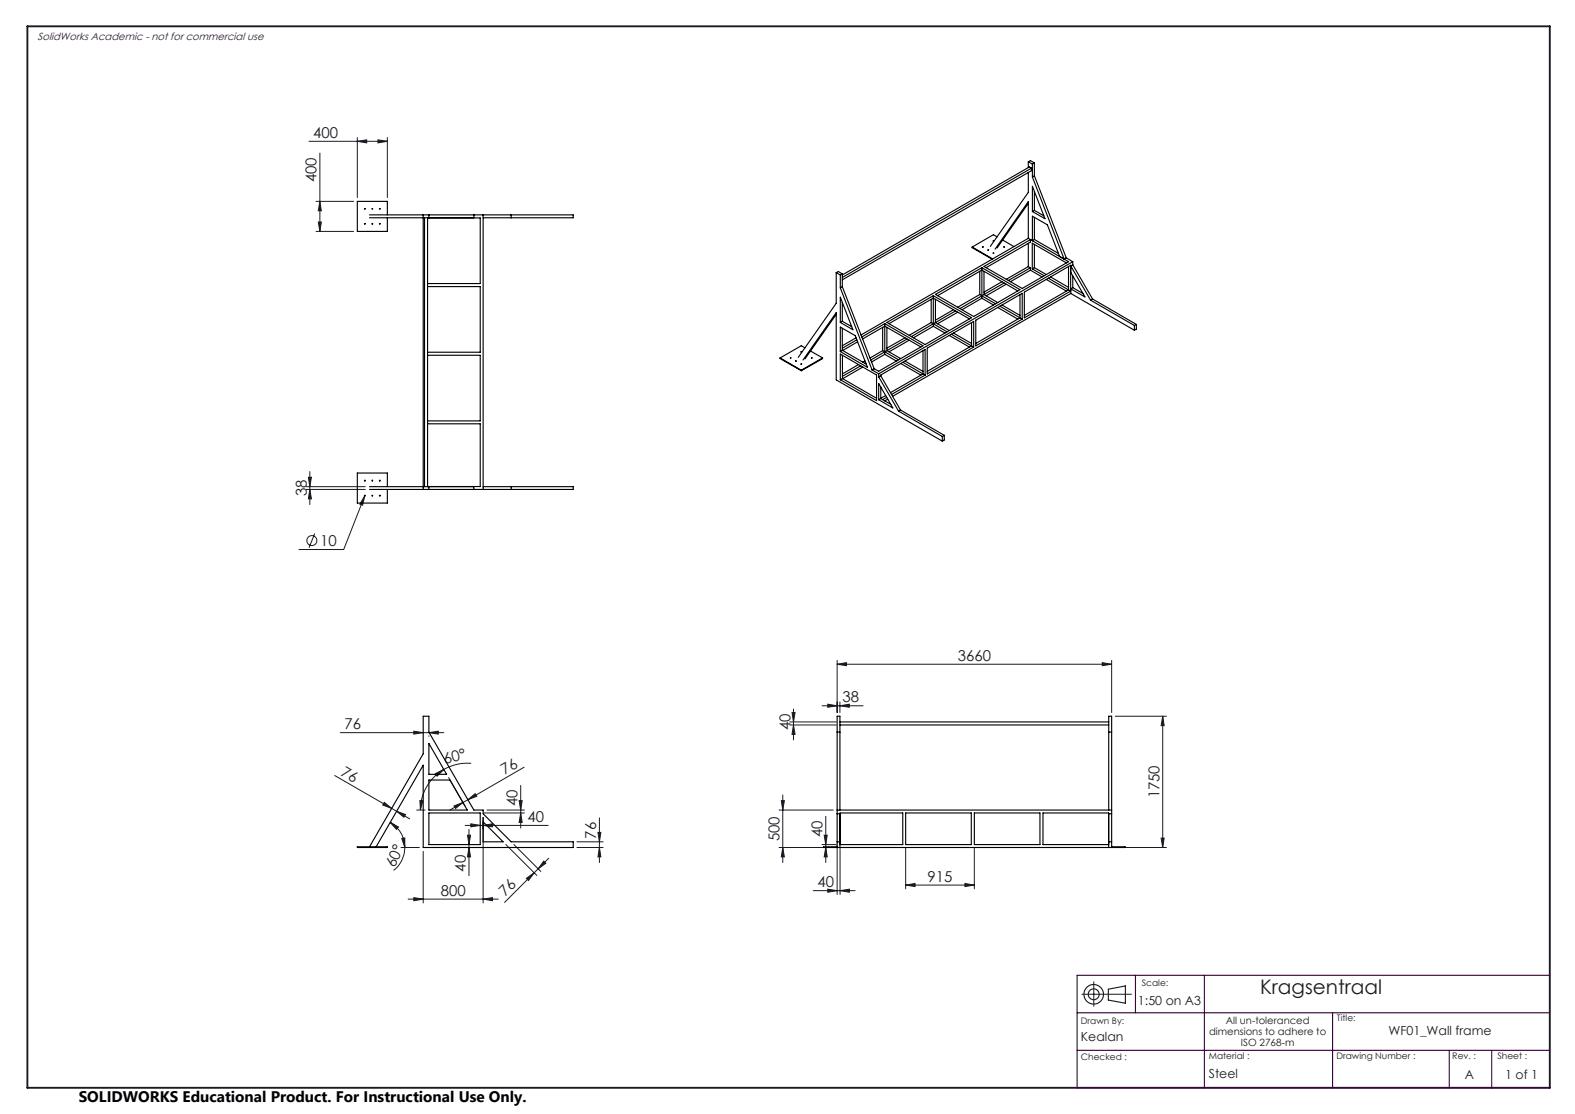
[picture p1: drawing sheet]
<svg xmlns="http://www.w3.org/2000/svg" width="420mm" height="297mm" viewBox="0 0 420 297" stroke-linecap="round" stroke-linejoin="round" font-family="sans-serif">
<g fill="none" stroke="#191924" stroke-width=".27">
<path d="M82.4 37.7h20.9M95.3 37.7l2.5-.4v.8zM95.3 36.7v16M100.8 37.3l2.5 .4-2.5 .4zM103.3 36.7v16M84.3 53.7h10M84.9 59.2h.8l-.4 2.5zM85.3 40.8v20.9M85.3 53.7l.4 2.5h-.8zM84.3 61.7h10M81.6 129.7h15.8M81.6 130.5h15.8"/>
<path d="M82.2 127.2h.8l-.4 2.5zM82.6 130.5l.4 2.5h-.8zM82.6 125.7v8.8M97.3 132.2l-.6 2.5-.7-.3zM97.3 132.2l-5.6 14.3h-12M83.9 142.2l-1.5 3.8M223.2 177.1l2.5-.4v.8zM223.2 176.1v13.9M223.2 177.1h73.2M293.9 176.7l2.5 .4-2.5 .4zM296.4 176.1v13.9M90.7 195.3h27.7"/>
<path d="M110.3 194.9l2.6 .4-2.6 .4zM114.4 195.3l2.5-.4v.8zM114.4 196.2v.1M210.6 192.5h12.4M210.6 193.3h12.4M211.2 190h.8l-.4 2.5zM211.6 193.3l.4 2.5h-.8zM211.6 189.1v8.2M219.2 188.2h11M220.7 187.7l2.5 .5-2.5 .4zM224 188.2l2.5-.5v.9zM224 187.1v2.9"/>
<path d="M297.4 191h13.6M310.1 191l.3 2.5h-.8zM310.1 191v35M89.3 206.8l16.5 9.5M102.5 213.9l1.9 1.6-2.3-.9zM104 219.2l2.3 1.3-.6 .6zM104 219.2a7.7 7.7 0 0 1 3.9 6.8M105.8 216.3l2.3 .9-.4 .7zM105.8 216.3l3.4 2M111.1 216h2.2M112 213.4l.7 .1-.6 2.5zM116.1 206.3l2.3-1.2-1.8 1.8z"/>
<path d="M118.4 205.1a12.7 12.7 0 0 0-6.3 10.9M119.6 207.3l4.4 7.5M121.1 214.9l2.3-.9-1.9 1.5zM123.4 214l-3.4 2M124.8 213.2l-1.4 .8M124.8 213.2l1.9-1.6 .4 .7zM125.6 219.6l2.5 .5-2.5 .3zM125.7 203.5h-2.5l-1.6 .3-3.2 1.3M128.8 217.9v22.8M129 216.7h10.8M129.9 216h9.9M138.4 213.5h.8l-.3 2.5z"/>
<path d="M138.9 209.4v11.4M138.9 216.7l.3 2.5h-.8zM139.8 204.5l-15 8.7M159.8 218v12M207.8 216h14.4M208.4 213.5h.8l-.5 2.5zM208.7 211.9v18.1M220.2 217.6v12.4M106.9 226h4.9M107.1 223.6l.8-.2v2.6zM107.9 226a7.8 7.8 0 0 1-2.9 6.1M108.8 239.7h24.1"/>
<path d="M110.3 239.3l2.6 .4-2.6 .4zM112.9 227v13.7M124 220.1h22.2M124.7 222.7h.8l-.4 2.5zM125.1 226l.4 2.5h-.8zM125.1 221.2v12.3M128.8 220.1l2.5-.5v.8zM128.8 239.7l2.5-.4v.8zM134.9 225.1l8.3 8.3M137 225.1l7.2 7.2M140.4 234.2l2.1-1.5-1.6 2zM145 229.6l.6 .5-2.1 1.5z"/>
<path d="M146.3 228.8l-11.8 11.8M153.8 226h7M153.8 224.4h7M159.5 221.9h.7l-.4 2.5zM159.8 226l.4 2.5h-.7zM208.7 226l.5 2.5h-.8zM216.9 237.5h11.1M219.2 225.2h3.8M219.8 222.7h.8l-.4 2.5zM220.2 226l.4 2.5h-.8zM220.7 237.1l2.5 .4-2.5 .4zM223 226h-15.2"/>
<path d="M223.2 225.5v13M224 237.5l2.5-.4v.8zM224 226.2v12.3M241.5 236l2.5-.5v.9zM241.5 226.2v10.8M241.5 236h18.3M257.3 235.5l2.5 .5-2.5 .4zM259.8 226.2v10.8M296.7 226h14.3M309.6 223.4h.8l-.3 2.6zM288.5 265.1h13.2M291.7 261.8v6.5"/>
<circle cx="83.2" cy="144.1" r="1.32"/>
</g>
<g fill="none" stroke="#191924" stroke-width=".3">
<path d="M295.6 263.7l4.5-.8v4.6l-4.5-.9z"/>
<circle cx="291.6" cy="265.1" r="2.61"/>
<circle cx="291.7" cy="265.1" r="1.45"/>
</g>
<path d="M7.3 7h406v283h-406z" fill="none" stroke="#191924" stroke-width=".5"/>
<path d="M287.2 270h126.1M302.8 260v10M321.2 260v30M355.4 270v20M413.3 260h-126.1v30h126.1M287.2 280h126.1M386.5 280v10M397.8 280v10" fill="none" stroke="#400040" stroke-width=".3"/>
<g fill="#191924">
<path d="M110.3 194.9l2.6 .4-2.6 .4zM114.4 195.3l2.5-.4v.8zM125.6 219.6l2.5 .5-2.5 .3zM128.8 220.1l2.5-.5v.8zM110.3 239.3l2.6 .4-2.6 .4zM128.8 239.7l2.5-.4v.8zM97.3 132.2l-1.3 2.2 .7 .3zM95.3 37.7l2.5-.4v.8zM100.8 37.3l2.5 .4-2.5 .4zM241.5 236l2.5-.5v.9zM257.3 235.5l2.5 .5-2.5 .4z"/>
<path d="M116.1 206.3l2.3-1.2-1.8 1.8zM112 213.4l.7 .1-.6 2.5z"/>
<path d="M124.8 213.2l1.9-1.6 .4 .7zM121.1 214.9l2.3-.9-1.9 1.5z"/>
<path d="M140.4 234.2l2.1-1.5-1.6 2zM145 229.6l.6 .5-2.1 1.5z"/>
<path d="M107.1 223.6l.8-.2v2.6zM104 219.2l2.3 1.3-.6 .6z"/>
<path d="M84.9 59.2h.8l-.4 2.5zM85.3 53.7l.4 2.5h-.8zM208.7 226l.5 2.5h-.8zM208.4 213.5h.8l-.5 2.5z"/>
<path d="M138.9 216.7l.3 2.5h-.8zM138.4 213.5h.8l-.3 2.5z"/>
<path d="M82.2 127.2h.8l-.4 2.5zM82.6 130.5l.4 2.5h-.8z"/>
<path d="M124.7 222.7h.8l-.4 2.5zM125.1 226l.4 2.5h-.8zM159.5 221.9h.7l-.4 2.5zM159.8 226l.4 2.5h-.7zM310.1 191l.3 2.5h-.8zM309.6 223.4h.8l-.3 2.6zM219.8 222.7h.8l-.4 2.5zM220.2 226l.4 2.5h-.8zM211.2 190h.8l-.4 2.5zM211.6 193.3l.4 2.5h-.8z"/>
<path d="M102.5 213.9l1.9 1.6-2.3-.9zM105.8 216.3l2.3 .9-.4 .7z"/>
<path d="M220.7 237.1l2.5 .4-2.5 .4zM224 237.5l2.5-.4v.8z"/>
<path d="M223.2 177.1l2.5-.4v.8zM293.9 176.7l2.5 .4-2.5 .4zM220.7 187.7l2.5 .5-2.5 .4zM224 188.2l2.5-.5v.9z"/>
</g>
<g fill="none" stroke="#000" stroke-width=".3">
<path d="M98.5 57.3h54.4v.8h-24.1M98.5 58.1h29.6v17.5h-14.1M103.3 57.3v-3.6h-8v8h8v-3.6M112.9 57.3v73.2M113.2 58.1v71.6M114 58.1v71.6M114.4 57.3v.8M126.4 57.3v.8M128.8 57.3v73.2M136.3 57.3v.8M274.2 46v5.3l-10.1 14.4M274.2 43.1v1.6"/>
<path d="M274.2 43.1l1.1 .6M274.2 43.1l.6-.3 1 .6M274.2 54.2l-8.3 11.9M275.1 44.8l-.6-.3-49.9 28.8M275.1 44.8l-50.5 29.2M275.1 44.8v.7l-50.5 29.1M275.3 49.7l3.4 8.6-3.4-1.9zM275.3 43.7v3.5M275.3 47.2l8.5 21.9M275.8 46.9l-.5 .3M275.8 46.9l8.5 21.9M275.8 43.4l-.5 .3"/>
<path d="M275.8 43.4v3.5M275.8 51v5.1M275.8 58v5.8M275.8 56.1l-.5 .3M275.8 56.1l2.5 1.4M114 76.4h14.1v17.5h-14.1M223 72.7v8.2l-10.1 14.4M223 72.7l1.1 .6M223 72.7l.6-.3 1 .6M224.1 79.2l3.3 8.7-3.3-1.9zM224.1 73.3v3.5M224.1 76.8l8.5 21.8"/>
<path d="M224.6 76.4l-.5 .4M224.6 76.4l8.5 21.9-.5 .3M224.6 73l-.5 .3M224.6 73v3.4M248.3 79.8v6.2M248.9 78.8v8.2M249.4 78.5l12.4-7.1 10.2 5.8-12.4 7.2zM249.4 79.8v6.2M259.3 65.9v.1l5.3 3.1M259.3 65.9l5.4 3.1M261.3 78.5l.5 .4M261.3 78.5l-5.9 3.4"/>
<path d="M261.3 72.4v6.1M261.8 79.5l-5.3 3.1M261.8 71.4v8.1M261.8 78.9l-5.8 3.4M261.8 78.9l3.7 2.1M261.8 79.5l3.1 1.8M262 65.8l.2 .1zM262.4 71l12.4-7.1 10.1 5.9-12.3 7.1zM262.4 78.5l-.6 .4M262.4 78.5l3.7 2.2M262.4 72.4v6.1M264.9 64.2h.1z"/>
<path d="M265.9 63.1l-1-.5-5.6 3.3M267.2 75.1l-4.8 2.8M267.4 64l3 1.8M267.7 65.8l.1 .1zM267.8 75.5l-5.4 3M268.3 75.8l-5.3 3.1M271.4 77.6l-9.6-5.6-11.8 6.8M272 78.5v6.2M274.2 63.5l-44.6 25.8M274.2 63.5l1.1 .7M274.2 63.5v-9.7l-8.8 12.6M274.2 64.9v6.2"/>
<path d="M274.2 71.1l-5.9 3.4M274.2 71.1l.6 .3M274.8 72l3.1 1.8M274.8 72l-5.3 3.1M274.8 63.9v.7l-11.8 6.8M274.8 71.4v.6M274.8 71.4l-5.9 3.4M275.3 71.7l3.1 1.8M275.3 64.2v-6.6l4 2.3 3.2 8.4 1.3 .8M275.8 63.8l-.5 .4M275.8 63.8l6.4 3.8M275.8 71.4l3.2 1.8"/>
<path d="M275.8 65.2v6.2M275.8 71.4l-.5 .3M279 74.5l5.4 3.1M279.6 74.2l5.3 3.1M280.1 73.8l4.8 2.8M284.3 68.8l-.5 .3M284.3 68.8l1.8 1M284.4 70.1l-9.1-5.3v6.9M284.9 77.3l.6 .3-12.3 7.1v-6.8l12.3-7.2v7.5M284.9 77.3l-11.7 6.8M284.9 71.1v6.2M285.5 72.6l3.8 6.6-3.8-2.2 .6-.3"/>
<path d="M285.5 78.2l-47.4 27.5M285.5 78.2l17 9.8M286.1 69.8l-51.8 29.9M286.1 69.8v.8M286.1 73.6v3.1M286.1 70.6l-.6 .3 5.3 9.1M286.1 70.6l5.3 9.1M286.1 76.7l2.7 1.5M291.4 79.7l-.6 .3M291.4 79.7l11.6 6.8M114 94.7h14.1v17.5h-14.1M208 95.4v.2l5.7 3.2"/>
<path d="M208 95.4l5.7 3.3M210.7 95.4l.3 .1zM213.6 97l.2 .1zM213.7 98.7v.1M214.1 96l8.9-12.6v17.9l28.3 16.3M214.7 92.7l-1-.5-5.7 3.2M216.1 93.6l3.3 1.8M219.4 95.4l-5.7 3.3M219.4 95.4v.2l-5.7 3.2M223 83.8l-8.3 11.9M224.1 87.2l4 2.3 3.2 8.4-7.2-4.2zM224.1 94.4l9.7 5.6v6.8l-9.7-5.6z"/>
<path d="M224.6 80.6v5.1M224.6 87.5v5.9M224.6 85.7l-.5 .3M224.6 93.4l-.5 .3M224.6 93.4l6.4 3.7M224.6 85.7l2.5 1.4M224.6 94.7v6.2M228.3 90.1l-3.7 2.1M228.5 90.6l-3.9 2.2M228.7 91.1l-4 2.3M229 97.2l-4.4 2.5M229.5 97.5l-4.9 2.8"/>
<path d="M230 90.4l5.9-3.4 9.7 5.5M230.1 97.9l-5.4 3.1M230.6 96.2l-.5 .4M230.9 96.7l-.3 .2M232.6 98.6l1.7 1.1M234.3 99.7v.8M235.4 93.5l.5 .3M235.4 93.5l-3.4 2M235.4 87.3v6.2M235.9 86.3l10.2 5.9-11.8 6.8-1.2-.7M235.9 86.3l-6.1 3.5M235.9 86.3v8.2"/>
<path d="M235.9 93.8l-3.7 2.2M235.9 94.5l-3.5 2M235.9 93.8l3.7 2.1M235.9 94.5l3.1 1.8M236.5 86l12.4-7.2 10.2 5.9-12.4 7.2zM236.5 93.5l-.6 .3M236.5 93.5l3.7 2.1M236.5 87.3v6.2M240.2 96.9l5.4 3.1M240.8 96.6l5.3 3.1M241.3 96.3l4.8 2.7M241.3 90.1l-4.8 2.7"/>
<path d="M241.9 90.4l-5.4 3.1M242.5 90.7l-5.4 3.1M246.1 99.7l-8.6 5M246.1 99.7l.6 .3M246.1 93.5v6.2M247.3 92.8l12.3-7.1v6.8l-12.3 7.2zM248.3 86l.6 .3M248.3 86l-5.8 3.4M248.9 86.3l-5.9 3.4M248.9 87l-5.3 3.1M248.9 86.3l3.7 2.2M248.9 87l3.1 1.8"/>
<path d="M249.4 86l-.5 .3M249.4 86l3.7 2.1M253.1 89.4l5.4 3.1M253.7 89.1l5.4 3.1M254.2 82.6l-4.8 2.8M254.2 88.8l4.9 2.8M254.8 82.9l-5.4 3.1M255.4 83.3l-5.4 3M258.5 85l-9.6-5.5-11.8 6.8M259.1 92.2l-11.8 6.8M259.1 92.2l.5 .3M259.1 86v6.2"/>
<path d="M260.2 85.4l12.4-7.2v6.9l-12.4 7.1zM266.1 82l5.3 3.1M266.6 81.6l5.4 3.1M267.2 81.3l4.8 2.8M272 84.7l-11.8 6.9M272 84.7l.6 .4M290.8 80l11.7 6.8M302.5 86.8v1.2M303 86.5l-.5 .3M303 86.5v1.2l-.5 .3M114 113h14.1v16.7h-29.6M224.6 100.9l9.2 5.3"/>
<path d="M224.6 100.9l-.5 .3M234.3 102.2l3.8 6.6-3.8-2.2zM234.3 100.5l5.3 9.1M234.3 100.5l.5-.3 5.3 9.1M234.8 106.3l-.5 .3M234.8 106.3l2.8 1.5M234.9 103.2v3.1M236.2 105.4l-1.3 .8M236.5 105.9l-1.1 .6M236.7 106.4l-.8 .5M239.6 109.6l11.7 6.8M240.1 109.3l-.5 .3"/>
<path d="M240.1 109.3l11.7 6.8M246.7 100v-6.8l-11.8 6.8v.2M246.7 100l-8.9 5.2M251.3 116.4v1.2M251.8 116.1l-.5 .3M251.8 116.1v1.2l-.5 .3M103.3 129.7v-3.6h-8v8h8v-3.6M114.4 129.7v.8M126.4 129.7v.8M128.8 129.7h24.1v.8h-54.4M136.3 129.7v.8M114.4 198.2l4.7 8.2h-4.7z"/>
<path d="M223.2 195.2h.8M224 192.5h71.7M224 193.3h71.7M295.7 195.2h.7M114.4 208h5.6l4.6 8h-10.2zM114.4 216.7h13.7v8.5h-13.7zM128.8 219.1l5.4 5.3h-5.4zM223.2 216h73.2M223.2 217h.8M224 216v-25h-.8v35M241.5 216.7h17.5v8.5h-17.5zM259.8 216.7h17.5v8.5h-17.5z"/>
<path d="M278.1 216.7h17.5v8.5h-17.5zM295.7 216v-25h.7v35M296.4 217h-.7v9M95.3 225.8h8v.2h-8zM98.5 225.8l14.4-24.8v-10h1.5v4.2l12 20.8h2.4v1l7.5 7.4h16.6v1.6h-40v-22l-12.6 21.8M223.2 224.4h.8M223.2 225.8h-3.6v.2h80.4v-.2h-3.6M224 225.2h16.7v-8.5h-16.7v9.3M295.7 224.4h.7"/>
<circle cx="97.3" cy="59.7" r=".11"/>
<circle cx="97.3" cy="55.7" r=".1"/>
<circle cx="99.3" cy="55.7" r=".09"/>
<circle cx="99.3" cy="59.7" r=".1"/>
<circle cx="101.3" cy="59.7" r=".11"/>
<circle cx="101.3" cy="55.7" r=".1"/>
<circle cx="263.5" cy="66.7" r=".09"/>
<circle cx="264.9" cy="67.5" r=".1"/>
<circle cx="212.3" cy="96.3" r=".07"/>
<circle cx="213.7" cy="93.8" r=".09"/>
<circle cx="216.5" cy="95.4" r=".08"/>
<circle cx="97.3" cy="132.1" r=".1"/>
<circle cx="97.3" cy="128.1" r=".1"/>
<circle cx="99.3" cy="132.1" r=".09"/>
<circle cx="99.3" cy="128.1" r=".1"/>
<circle cx="101.3" cy="128.1" r=".1"/>
<circle cx="101.3" cy="132.1" r=".1"/>
</g>
<text font-size="5.3" fill="#191924" x="336" y="265.1">Kragsentraal</text>
<text font-size="4.1" x="21" y="293.7">SOLIDWORKS Educational Product. For Instructional Use Only.</text>
<g font-size="4" fill="#191924">
<text x="83.5" y="36.8">400</text>
<text x="84.4" y="48.6" transform="rotate(-90 84.4 48.6)">400</text>
<text x="81.8" y="132.3" transform="rotate(-90 81.8 132.3)">38</text>
<text x="85.4" y="145.6">10</text>
<text x="255.4" y="176.2">3660</text>
<text x="224.6" y="187.3">38</text>
<text x="91.9" y="194.4">76</text>
<text x="210.8" y="194.6" transform="rotate(-90 210.8 194.6)">40</text>
<text x="118.6" y="203.6" transform="rotate(-13 118.6 203.6)">60°</text>
<text x="90.7" y="206.5" transform="rotate(30 90.7 206.5)">76</text>
<text x="134.6" y="206.5" transform="rotate(-30 134.6 206.5)">76</text>
<text x="138" y="214.9" transform="rotate(-90 138 214.9)">40</text>
<text x="309.2" y="212.9" transform="rotate(-90 309.2 212.9)">1750</text>
<text x="140.7" y="219.2">40</text>
<text x="159" y="223.6" transform="rotate(-90 159 223.6)">76</text>
<text x="207.9" y="224.3" transform="rotate(-90 207.9 224.3)">500</text>
<text x="219.3" y="223.2" transform="rotate(-90 219.3 223.2)">40</text>
<text x="105.3" y="231.5" transform="rotate(-66 105.3 231.5)">60°</text>
<text x="124.2" y="232.4" transform="rotate(-90 124.2 232.4)">40</text>
<text x="117.5" y="238.8">800</text>
<text x="134.7" y="239.2" transform="rotate(-45 134.7 239.2)">76</text>
<text x="218" y="236.6">40</text>
<text x="247.4" y="235.1">915</text>
</g>
<g font-size="3.3" fill="#191924">
<text x="303.5" y="267.8">1:50 on A3</text>
<text x="370.2" y="275.9">WF01_Wall frame</text>
<text x="288.2" y="277.6">Kealan</text>
<text x="322.4" y="287.5">Steel</text>
<text x="390.6" y="287.6">A</text>
<text x="401.4" y="287.6">1 of 1</text>
</g>
<text font-size="2.8" fill="#400040" x="10" y="10.5">SolidWorks Academic - not for commercial use</text>
<g font-size="2.7" fill="#191924">
<text x="322.4" y="275.9">dimensions to adhere to</text>
<text x="326.9" y="272.9">All un-toleranced</text>
<text x="330.9" y="278.9">ISO 2768-m</text>
</g>
<g font-size="2.4" fill="#191924">
<text x="304.5" y="262.8">Scale:</text>
<text x="288.2" y="272.9">Drawn By:</text>
<text x="356.5" y="272.3">Title:</text>
<text x="288.2" y="282.6">Checked :</text>
<text x="322.4" y="282.3">Material :</text>
<text x="356.4" y="282.3">Drawing Number :</text>
<text x="387.3" y="282.4">Rev. :</text>
<text x="399.3" y="282.3">Sheet :</text>
</g>
</svg>
